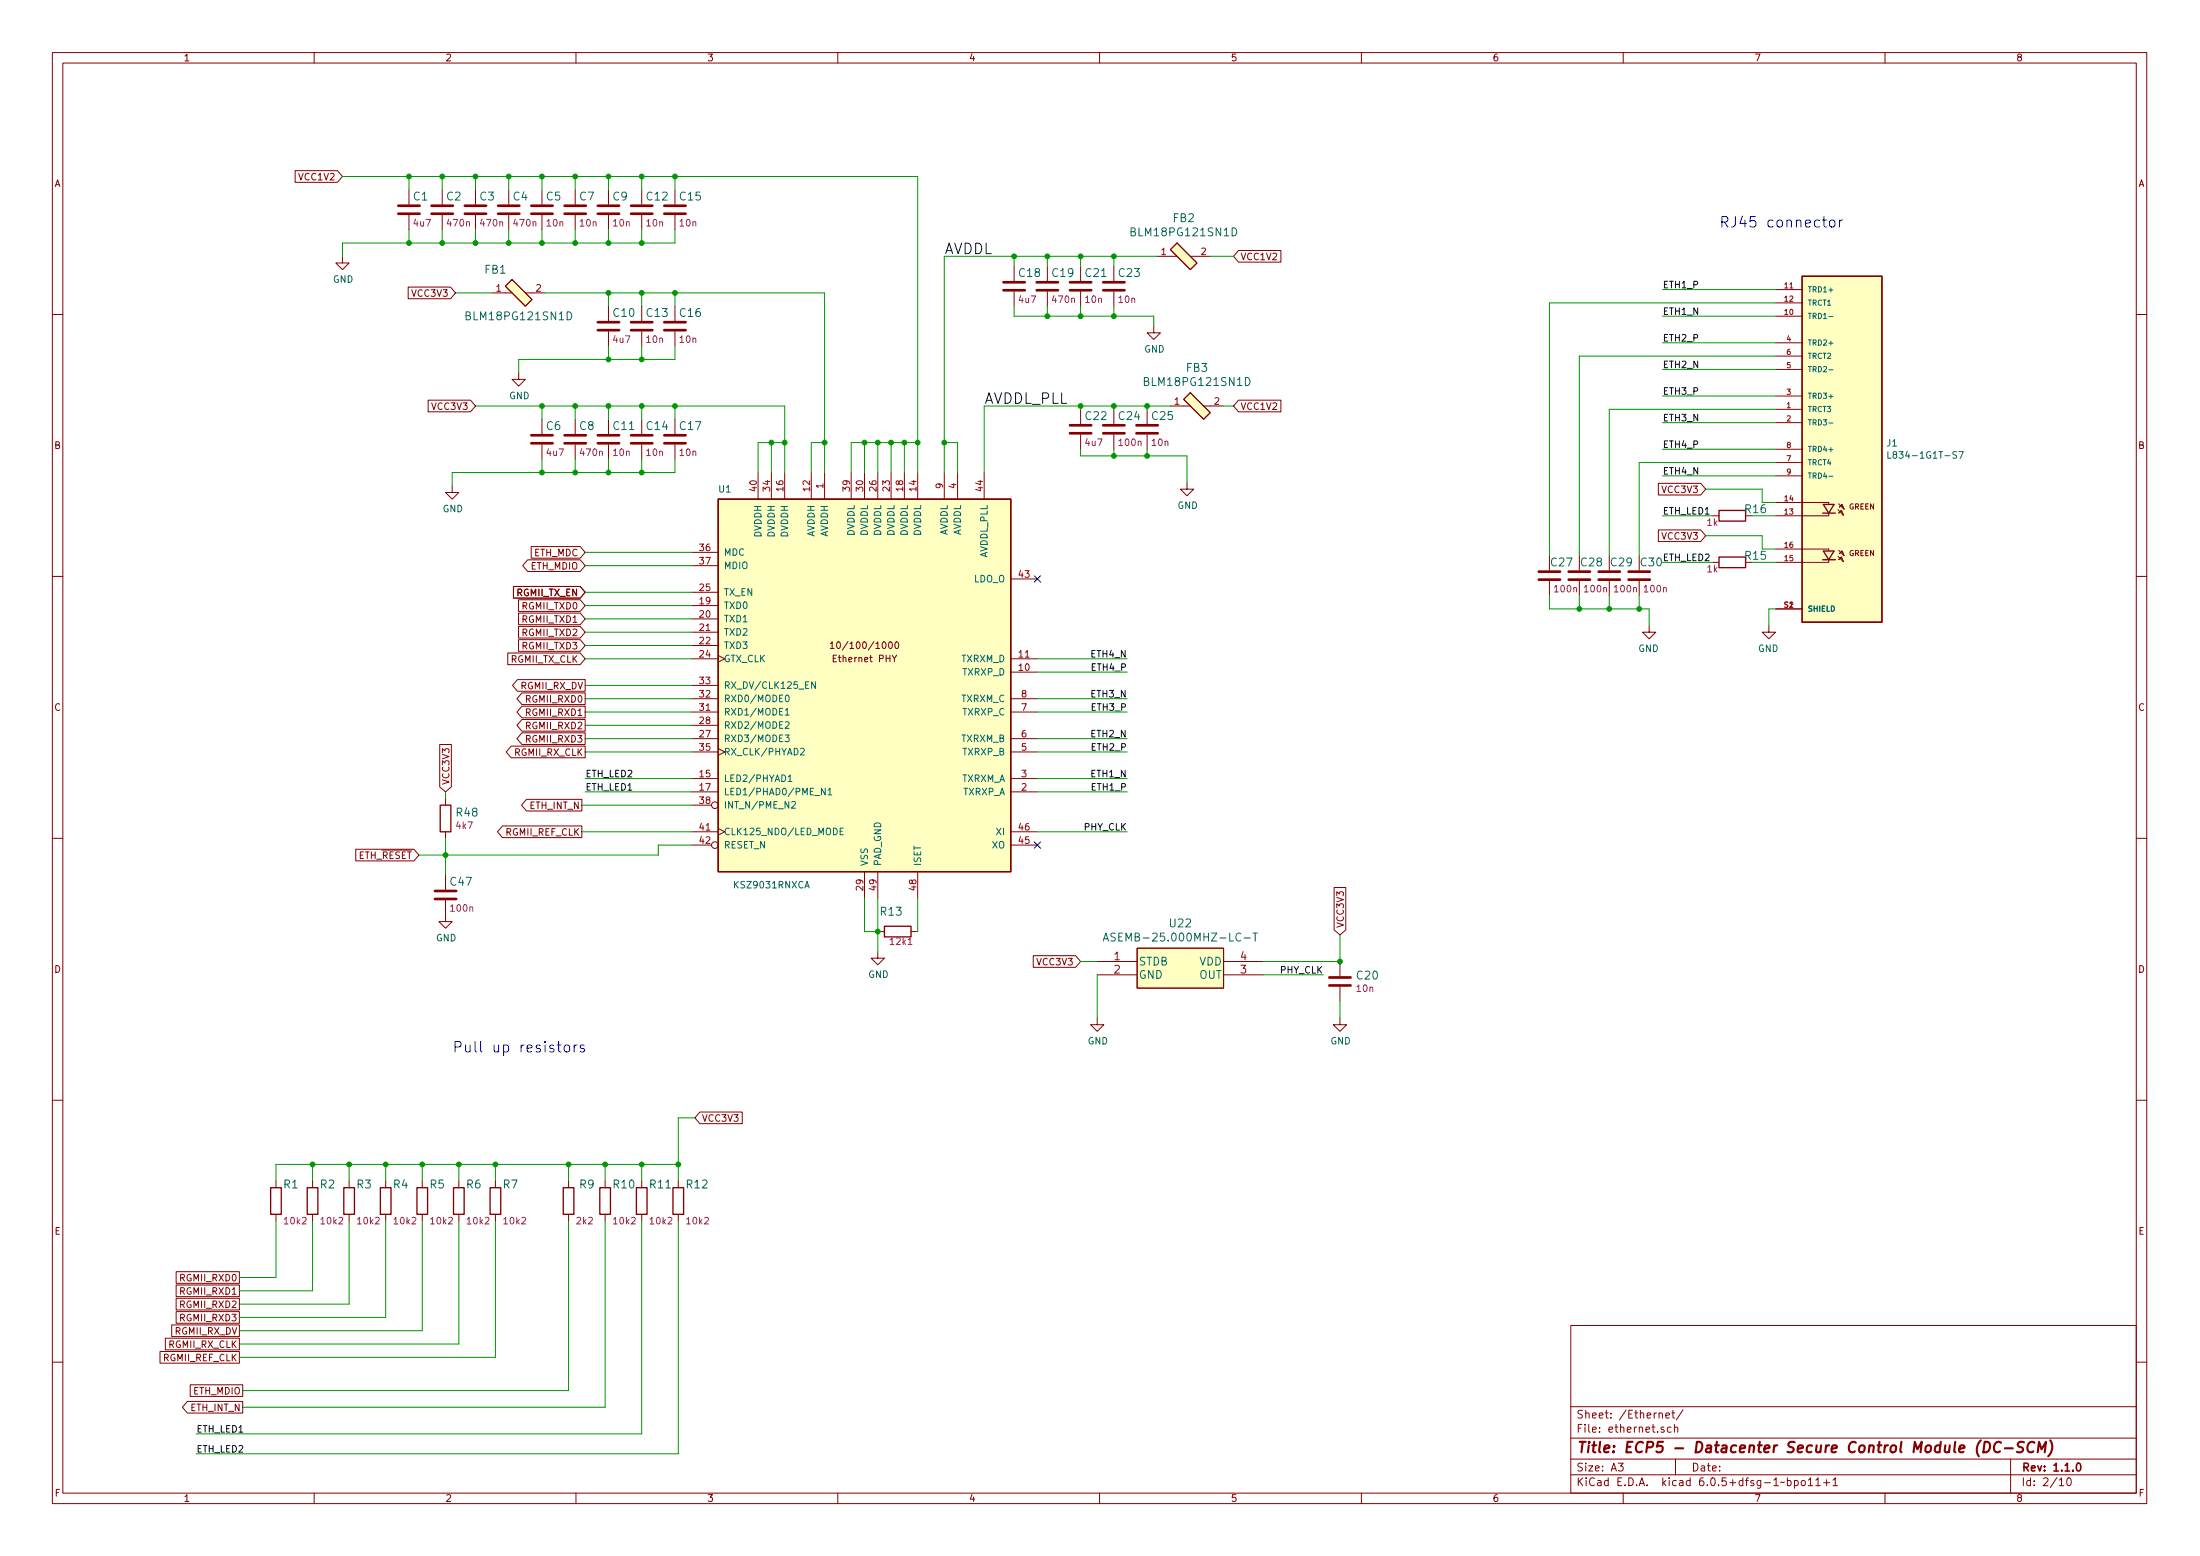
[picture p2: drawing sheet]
<svg xmlns="http://www.w3.org/2000/svg" width="420mm" height="297mm" viewBox="0 0 420 297" stroke-linecap="round" stroke-linejoin="round" font-family="sans-serif">
<g fill="none" stroke="#840000" stroke-width=".19">
<path d="M10 10h400v277h-400zM12 12h396v273h-396zM60 10v2M110 10v2M160 10v2M210 10v2M260 10v2M310 10v2M360 10v2M56.4 32.6h8.1l.9 1.1-.9 1.1h-8.1zM78.1 36.2v2.8M84.5 36.2v2.8"/>
<path d="M90.8 36.2v2.8M97.2 36.2v2.8M103.5 36.2v2.8M109.9 36.2v2.8M116.2 36.2v2.8M122.6 36.2v2.8M128.9 36.2v2.8M65.4 48.9v1.3h1.3l-1.3 1.3-1.3-1.3h1.3M78 54.8h8l1 1.1-1 1.1h-8zM78.1 41.1v2.8M84.5 41.1v2.8M90.8 41.1v2.8"/>
<path d="M94 55.9h3.8M96.5 54.6l1.3-1.2 3.8 3.8-1.3 1.3zM97.2 41.1v2.8M100.3 55.9h3.8M103.5 41.1v2.8M109.9 41.1v2.8M116.2 41.1v2.8M116.2 58.5v2.8M122.6 41.1v2.8M122.6 58.5v2.8M128.9 41.1v2.8M128.9 58.5v2.8"/>
<path d="M193.7 50.8v2.8M193.7 55.7v2.8M200 50.8v2.8M200 55.7v2.8M206.4 50.8v2.8M206.4 55.7v2.8M212.7 50.8v2.8M212.7 55.7v2.8M221 48.9h3.8M223.5 47.7l1.3-1.3 3.8 3.8-1.3 1.3zM227.3 48.9h3.8M236.5 47.8h8.1v2.2h-8.1l-.9-1.1z"/>
<path d="M339.1 55.3h5.1M339.1 57.8h5.1M10 60h2M81.8 76.4h8.1l.9 1.1-.9 1.1h-8.1zM99.1 71.2v1.2h1.2l-1.2 1.3-1.3-1.3h1.3M116.2 63.3v2.8M122.6 63.3v2.8M128.9 63.3v2.8M206.4 78.1v2.8M212.7 78.1v2.8M219.1 78.1v2.8M220.3 62.3v1.2h1.3l-1.3 1.3-1.2-1.3h1.2"/>
<path d="M223.5 77.5h3.8M226.1 76.2l1.2-1.2 3.8 3.8-1.2 1.2zM229.9 77.5h3.8M236.5 76.4h8.1v2.2h-8.1l-.9-1.1zM339.1 78.1h5.1M339.1 60.4h5.1M339.1 75.6h5.1M339.1 65.4h5.1M339.1 70.5h5.1M339.1 68h5.1M408 60h2M86.4 92.7v1.3h1.2l-1.2 1.3-1.3-1.3h1.3"/>
<path d="M103.5 80v2.8M103.5 84.9v2.8M109.9 80v2.8M109.9 84.9v2.8M116.2 80v2.8M116.2 84.9v2.8M122.6 80v2.8M122.6 84.9v2.8M128.9 80v2.8M128.9 84.9v2.8M144.8 90.2v5.1M147.3 90.2v5.1"/>
<path d="M149.9 90.2v5.1M154.9 90.2v5.1M157.5 90.2v5.1M162.6 90.2v5.1M165.1 90.2v5.1M167.6 90.2v5.1M170.2 90.2v5.1M172.7 90.2v5.1M175.3 90.2v5.1M180.3 90.2v5.1M182.9 90.2v5.1M188 90.2v5.1"/>
<path d="M206.4 83v2.8M212.7 83v2.8M219.1 83v2.8M226.7 92.1v1.3h1.3l-1.3 1.3-1.3-1.3h1.3M316.7 92.3h8.1l1 1.1-1 1.1h-8.1zM327 98.5h1.3M339.1 95.9h10.1v.3M339.1 80.7h5.1M339.1 88.3h5.1M339.1 85.8h5.1M339.1 90.8h5.1M349.2 98.1v.4h-10.1"/>
<path d="M351 97.3l1 1-.3-.9-.5 .6M351.2 96.2l1 1-.4-.9-.5 .5M10 110h2M98.1 112h12.7l1 1.1-1 1.1h-12.7zM99 119.6h11.8l1 1.1-1 1.1h-11.8zM99 114.5h11.8l1 1.1-1 1.1h-11.8zM99 117h11.8l1 1.1-1 1.2h-11.8zM100.8 106.9h10l1 1.1-1 1.1h-10l-1-1.1zM101.4 104.3h9.4l1 1.1-1 1.2h-9.4zM132.1 115.6h5.1M132.1 118.1h5.1M132.1 113.1h5.1"/>
<path d="M132.1 105.4h5.1M132.1 108h5.1M193 110.5h5.1M295.9 110.9v2.8M301.6 110.9v2.8M307.3 110.9v2.8M313.1 110.9v2.8M315 119.4v1.3h-1.3l1.3 1.3 1.2-1.3h-1.2M316.7 101.2h8.1l1 1.1-1 1.1h-8.1zM327 107.4h1.3M337.8 119.4v1.3h-1.3l1.3 1.3 1.3-1.3h-1.3M339.1 104.8h10.1v.3"/>
<path d="M339.1 116.2h5.1M349.2 107v.4h-10.1M351 106.2l1 1-.3-.9-.5 .5M351.2 105.1l1 1-.4-.9-.5 .5M408 110h2M97 124.7h13.8l1 1.1-1 1.1h-13.8zM98.8 129.7h13v2.3h-13l-.9-1.2zM99 122.1h11.8l1 1.1-1 1.1h-11.8zM99.7 137.4h12.1v2.2h-12.1l-1-1.1zM99.7 132.3h12.1v2.2h-12.1l-1-1.1zM99.7 134.8h12.1v2.2h-12.1l-1-1.1zM99.7 139.9h12.1v2.2h-12.1l-1-1.1z"/>
<path d="M132.1 125.8h5.1M132.1 120.7h5.1M132.1 123.2h5.1M132.1 138.5h5.1M132.1 135.9h5.1M132.1 133.4h5.1M132.1 130.8h5.1M137.2 125.1l1.2 .7-1.2 .6M158.6 122.9l.3-.4v1.3M158.6 123.8h.7M170.4 125.1l.4 .6 .4-.6M171 122.7l.2-.2a.68 .68 0 0 1 .4 .7 .68 .68 0 0 1-.4 .6l-.3-.5z"/>
<path d="M193 128.3h5.1M193 125.8h5.1M193 135.9h5.1M193 133.4h5.1M84 142.1h2.2v8.1l-1.1 1-1.1-1zM85.1 152.4v1.3M85.1 158.8v1.3M96 157.7h15.1v2.2h-15.1l-1-1.1zM97.6 142.4h14.2v2.3h-14.2l-.9-1.2zM100.6 152.6h10.5v2.2h-10.5l-1-1.1zM132.1 148.6h5.1M132.1 151.2h5.1"/>
<path d="M132.1 141h5.1M132.1 143.5h5.1M132.1 153.7h3.8M132.1 158.8h5.1M137.2 142.9l1.2 .6-1.2 .7M137.2 158.2l1.2 .6-1.2 .6M193 148.6h5.1M193 151.2h5.1M193 141h5.1M193 143.5h5.1M193 158.8h5.1M10 160h2"/>
<path d="M67.9 162.1h11.2l.9 1.1-.9 1.1h-11.2zM85.1 171.9v4h1.3l-1.3 1.3-1.3-1.3h1.3M85.1 167v2.8M132.1 161.3h3.8M165.1 166.4v5.1M167.6 166.4v5.1M167.6 177.8h1.3M174 177.8h1.3M175.3 166.4v5.1M193 161.3h5.1M254.8 169.4h2.2v8.1l-1.1 1-1.1-1zM408 160h2"/>
<path d="M167.6 181.6v1.3h1.3l-1.3 1.3-1.2-1.3h1.2M197.3 182.4h8.1l1 1.2-1 1.1h-8.1zM209.5 194.3v1.3h1.3l-1.3 1.3-1.2-1.3h1.2M209.5 183.6h7.7M209.5 186.1h7.7M217.2 181h16.5v7.6h-16.5zM233.7 183.6h7.6M233.7 186.1h7.6M255.9 194.3v1.3h1.3l-1.3 1.3-1.3-1.3h1.3M255.9 183.6v2.7M255.9 188.4v2.8M10 210h2"/>
<path d="M133.7 212.3h8.1v2.2h-8.1l-1-1.1zM408 210h2M52.7 225.5v1.2M52.7 231.8v1.3M59.7 225.5v1.2M59.7 231.8v1.3M66.7 225.5v1.2M66.7 231.8v1.3M73.7 225.5v1.2M73.7 231.8v1.3M80.6 225.5v1.2M80.6 231.8v1.3"/>
<path d="M87.6 225.5v1.2M87.6 231.8v1.3M94.6 225.5v1.2M94.6 231.8v1.3M108.6 225.5v1.2M108.6 231.8v1.3M115.6 225.5v1.2M115.6 231.8v1.3M122.6 225.5v1.2M122.6 231.8v1.3M129.5 225.5v1.2M129.5 231.8v1.3"/>
<path d="M30.6 258h15.1v2.2h-15.1zM31.6 255.5h14.1v2.2h-14.1zM32.8 252.9h12.9v2.2h-12.9zM33.6 250.4h12.1v2.2h-12.1zM33.6 247.8h12.1v2.3h-12.1zM33.6 242.8h12.1v2.2h-12.1zM33.6 245.3h12.1v2.2h-12.1zM300 253h108v32h-108zM10 260h2M35.8 267.5h10.6v2.3h-10.6l-1-1.2zM36.3 264.4h10.1v2.2h-10.1zM300 278.5h108"/>
<path d="M300 274.5h108M300 268.5h108M309.1 279.3h.9l-.5 .6 .4 .1v.7l-.2 .1-.6-.1M316.8 269.9l.3-.2 .3 .1 .1 .9M317.8 272.5l-.4-.1-.2 .2 .1 .2 .5 .2v.3h-.6M318.1 270.2l.8-.1-.1-.3-.4-.1-.3 .2 .1 .7h.6M319.1 272.5l-.4-.1-.3 .3 .2 .6h.5M319.3 269.7h.6M319.5 269.2v1.3l.4 .2M319.8 272.6l.2-.2 .3 .1 .1 .9M319.8 271.9v1.5M320 278.5v3"/>
<path d="M321.4 269.1l-1.3 2M384 278.5v6.5M408 260h2M60 285v2M110 285v2M160 285v2M210 285v2M260 285v2M300 281.5h108M310 285v2M341.4 282.7l.4-.1 .3 .3-.2 .6h-.5M341.4 282.1v1.5"/>
<path d="M342.7 282.7l.4-.1 .3 .3-.1 .6h-.6M342.7 282.6v1.5M344.1 282.7l.4-.1 .3 .3v.4l-.3 .3-.4-.1-.1-.2zM345.4 282.5l.4-.4v1.5M345.4 283.6h.8M346.8 282.5l.4-.4v1.5M346.8 283.6h.8M348.3 283h1.1M348.9 282.5v1.1M350.1 282.5l.4-.4v1.5M350.1 283.6h.8M360 285v2"/>
<path d="M393.3 282.5l.4-.4v1.5M393.3 283.6h.8M394.9 282.2l.2-.1a.8 .8 0 0 1 .5 .8 .8 .8 0 0 1-.5 .7 1 1 0 0 1-.2-1.4z"/>
<circle cx="136.5" cy="153.7" r=".63"/>
<circle cx="136.5" cy="161.3" r=".63"/>
</g>
<path d="M396.8 279.4l.1-.1a.8 .8 0 0 1 .5 .8 .8 .8 0 0 1-.5 .7 1 1 0 0 1-.1-1.4z" fill="none" stroke="#840000" stroke-width=".3"/>
<path d="M379 275.2a.96 .96 0 0 1 1.1 .6 .96 .96 0 0 1-.3 1.2l-.5 .2h-.5zM382.2 275.4a.88 .88 0 0 0-1.1 0 .88 .88 0 0 0-.3 1 .69 .69 0 0 0 .3 .8 .69 .69 0 0 0 .9-.1M382.9 276.5h1.5M386.5 275.3a.84 .84 0 0 0-1 .1 .44 .44 0 0 0 .2 .8l.5 .2a.51 .51 0 0 1 .1 .5 .51 .51 0 0 1-.4 .3l-.7-.1M388.5 275.4a.88 .88 0 0 0-1 0 .88 .88 0 0 0-.3 1 .69 .69 0 0 0 .3 .8 .69 .69 0 0 0 .8-.1M389.2 277.2l.2-2 .5 1.5 .8-1.5-.2 2M391.5 275a2.31 2.31 0 0 1-.3 3" fill="none" stroke="#840000" stroke-width=".4"/>
<g fill="none" stroke="#840000" stroke-width=".51">
<path d="M76.1 39.3h4M82.4 39.3h4.1M88.8 39.3h4M95.1 39.3h4.1M101.5 39.3h4M107.8 39.3h4.1M114.2 39.3h4M120.5 39.3h4.1M126.9 39.3h4M76.1 40.8h4M82.4 40.8h4.1M88.8 40.8h4"/>
<path d="M95.1 40.8h4.1M101.5 40.8h4M107.8 40.8h4.1M114.2 40.8h4M120.5 40.8h4.1M126.9 40.8h4M191.6 55.4h4.1M191.6 53.9h4.1M198 55.4h4.1M198 53.9h4.1M204.3 55.4h4.1M204.3 53.9h4.1"/>
<path d="M210.7 55.4h4.1M210.7 53.9h4.1M114.2 63h4M114.2 61.5h4M120.5 63h4.1M120.5 61.5h4.1M126.9 63h4M126.9 61.5h4M101.5 84.6h4M101.5 83.1h4M107.8 84.6h4.1M107.8 83.1h4.1"/>
<path d="M114.2 84.6h4M114.2 83.1h4M120.5 84.6h4.1M120.5 83.1h4.1M126.9 84.6h4M126.9 83.1h4M204.3 82.7h4.1M204.3 81.2h4.1M210.7 82.7h4.1M210.7 81.2h4.1M217 82.7h4.1M217 81.2h4.1"/>
<path d="M293.9 110.7h4M293.9 109.1h4M299.6 110.7h4.1M299.6 109.1h4.1M305.3 110.7h4.1M305.3 109.1h4.1M311 110.7h4.1M311 109.1h4.1M83.1 171.6h4M83.1 170.1h4M253.9 188.1h4M253.9 186.6h4"/>
</g>
<g fill="#ffffc2" stroke="#ffffc2" stroke-width=".19">
<path d="M96.5 54.6l1.3-1.2 3.8 3.8-1.3 1.3z"/>
<path d="M226.1 76.2l1.2-1.2 3.8 3.8-1.2 1.2z"/>
<path d="M223.5 47.7l1.3-1.3 3.8 3.8-1.3 1.3z"/>
<path d="M137.2 95.3h55.8v71.1h-55.8z"/>
<path d="M217.2 181h16.5v7.6h-16.5z"/>
<path d="M344.2 52.7h15.2v66.1h-15.2z"/>
<path d="M351.7 97.4l.3 .9-.8-.3z"/>
<path d="M351.3 96.8l.5-.5 .4 .9z"/>
<path d="M351.7 106.3l.3 .9-.8-.4z"/>
<path d="M351.3 105.7l.5-.5 .4 .9z"/>
</g>
<g fill="none" stroke="#006464" stroke-width=".19">
<path d="M108.3 59.5a.77 .77 0 0 1 .9 .8 .77 .77 0 0 1-.9 .8zM235.3 43.5a.77 .77 0 0 1 .9 .8 .77 .77 0 0 1-.9 .7zM237.9 72.1a.77 .77 0 0 1 .8 .7 .77 .77 0 0 1-.8 .8zM349.3 60.4h.8M349.3 70.6h.8M349.3 80.8h.8M349.3 90.9h.8M360.6 86.2v1.3h.6M374.1 86.2h.8l-.5 1.3M150 137.9l.5-.1 .2 .3-.8 .9h.8M150 135.6l.3-.4v1.3M150 136.5h.7"/>
<path d="M150.1 132.8l.2-.1a.68 .68 0 0 1 .4 .6 .68 .68 0 0 1-.4 .7l-.3-.5zM155.7 130.2v1.2l-.7-1.2v1.2M149.9 140.3h.8l-.4 .5 .3 .1v.6l-.1 .1-.6-.1M150.5 148.3l.4-.4v1.3M150.5 149.2h.8M151.2 153.1l.5-.1 .2 .4-.8 .9h.8M152.9 143l.5-.1 .2 .3-.8 .9h.8M157.6 150.5v1.2l-.7-1.2v1.2M158.1 150.8l.4-.3v1.2M158.1 151.7h.8M160.4 158.7h.5M161.1 158.1h-.7v1.3h.7"/>
<path d="M210.7 179.6l.5-1.5 .5 1.5M210.8 179.2h.8M213 178.2l-.6-.1-.3 .3 .2 .4 .6 .3v.4l-.2 .1h-.6M237.6 179.1h1.2M239.3 178.1h.9M239.7 178.1v1.5"/>
</g>
<g fill="none" stroke="#840000" stroke-width=".25">
<path d="M344.2 52.7h15.2v66.1h-15.2zM137.2 95.3h55.8v71.1h-55.8zM328.3 97.4h5.1v2.1h-5.1zM348.1 98h2.4M348.2 96.3h2.1l-1.1 1.7zM328.3 106.3h5.1v2.1h-5.1zM348.1 106.8h2.4M348.2 105.2h2.1l-1.1 1.6zM84.1 153.7h2v5.1h-2zM168.9 176.8h5.1v2.1h-5.1zM51.7 226.7h2v5.1h-2zM58.7 226.7h2v5.1h-2z"/>
<path d="M65.7 226.7h2v5.1h-2zM72.6 226.7h2.1v5.1h-2.1zM79.6 226.7h2.1v5.1h-2.1zM86.6 226.7h2v5.1h-2zM93.6 226.7h2v5.1h-2zM107.6 226.7h2v5.1h-2zM114.6 226.7h2v5.1h-2zM121.5 226.7h2.1v5.1h-2.1zM128.5 226.7h2.1v5.1h-2.1z"/>
</g>
<path d="M349.6 42.1a.55 .55 0 0 1 .8 .3v.6a.55 .55 0 0 1-.5 .4 .55 .55 0 0 1-.5-.4v-.6zM351.3 42v1.3M351.9 42l-.4 .1-.2 .3M106.4 199.5h.8M106.7 198.8v1.7l.1 .2 .4 .1M107.8 199.7a.54 .54 0 0 1 .6-.2 .54 .54 0 0 1 .4 .4v.5a.54 .54 0 0 1-.5 .4 .54 .54 0 0 1-.6-.4zM109.7 199.5v1.3M110.2 199.5l-.4 .1-.1 .3M111.6 199.6l-.5-.1-.3 .3 .1 .3 .7 .2 .1 .1-.1 .3-.2 .1-.6-.1" fill="none" stroke="#0000c2" stroke-width=".19"/>
<g fill="none" stroke="#009600" stroke-width=".19">
<path d="M65.4 33.7h109.9v56.5M78.1 33.7v2.5M84.5 33.7v2.5M90.8 33.7v2.5M97.2 33.7v2.5M103.5 33.7v2.5M109.9 33.7v2.5M116.2 33.7v2.5M122.6 33.7v2.5M128.9 33.7v2.5M78.1 43.9v2.5M84.5 43.9v2.5"/>
<path d="M87 55.9h7M90.8 43.9v2.5M97.2 43.9v2.5M103.5 43.9v2.5M104.1 55.9h53.4v34.3M109.9 43.9v2.5M116.2 43.9v2.5M116.2 55.9v2.6M122.6 43.9v2.5M122.6 55.9v2.6M128.9 43.9v2.5h-63.5v2.5M128.9 55.9v2.6"/>
<path d="M193.7 58.5v1.9h26.6v1.9M193.7 48.9v1.9M200 48.9v1.9M200 58.5v1.9M206.4 48.9v1.9M206.4 58.5v1.9M212.7 48.9v1.9M212.7 58.5v1.9M221 48.9h-40.7v41.3M231.1 48.9h4.5M317.5 55.3h21.6M339.1 57.8h-43.2v48.3"/>
<path d="M90.8 77.5h59.1v12.7M103.5 77.5v2.5M109.9 77.5v2.5M116.2 66.1v2.5M116.2 77.5v2.5M122.6 66.1v2.5M122.6 77.5v2.5M128.9 66.1v2.5h-29.8v2.6M128.9 77.5v2.5M206.4 77.5v.6M212.7 77.5v.6M219.1 77.5v.6"/>
<path d="M223.5 77.5h-35.5v12.7M233.7 77.5h1.9M317.5 60.4h21.6M317.5 75.6h21.6M317.5 70.5h21.6M317.5 65.4h21.6M339.1 68h-37.5v38.1M339.1 78.1h-31.8v28M103.5 87.7v2.5M109.9 87.7v2.5M116.2 87.7v2.5M122.6 87.7v2.5"/>
<path d="M128.9 87.7v2.5h-42.5v2.5M147.3 84.5v5.7M149.9 84.5h-5.1v5.7M157.5 84.5h-2.6v5.7M165.1 84.5v5.7M167.6 84.5v5.7M170.2 84.5v5.7M172.7 84.5v5.7M175.3 84.5h-12.7v5.7M180.3 84.5h2.6v5.7M206.4 85.8v1.2h20.3v5.1M212.7 85.8v1.2"/>
<path d="M219.1 85.8v1.2M317.5 98.5h9.5M317.5 85.8h21.6M317.5 80.7h21.6M317.5 90.8h21.6M325.8 93.4h10.7v2.5h2.6M334.6 98.5h4.5M339.1 88.3h-26v17.8M111.8 108h20.3M111.8 105.4h20.3M111.8 115.6h20.3M111.8 113.1h20.3"/>
<path d="M111.8 118.1h20.3M295.9 113.7v2.5h19.1v3.2M301.6 113.7v2.5M307.3 113.7v2.5M313.1 113.7v2.5M317.5 107.4h9.5M325.8 102.3h10.7v2.5h2.6M334.6 107.4h4.5M339.1 116.2h-1.3v3.2M111.8 133.4h20.3M111.8 135.9h20.3M111.8 125.8h20.3"/>
<path d="M111.8 138.5h20.3M111.8 120.7h20.3M111.8 123.2h20.3M111.8 130.8h20.3M198.1 128.3h17.2M198.1 133.4h17.2M198.1 135.9h17.2M198.1 125.8h17.2M85.1 151.2v1.2M111.1 158.8h21M111.1 153.7h21M111.8 143.5h20.3"/>
<path d="M111.8 141h20.3M111.8 148.6h20.3M111.8 151.2h20.3M198.1 158.8h17.2M198.1 143.5h17.2M198.1 141h17.2M198.1 148.6h17.2M198.1 151.2h17.2M85.1 160.1v6.9M132.1 161.3h-6.4v1.9h-45.7M165.1 171.5v6.3h2.5M167.6 171.5v10.1"/>
<path d="M175.3 171.5v6.3M255.9 178.5v5.1h-14.6M206.4 183.6h3.1M209.5 186.1v8.2M241.3 186.1h11.4M255.9 191.2v3.1M132.7 213.4h-3.2v12.1M52.7 233.1v10.8h-7M59.7 222.3v3.2M59.7 233.1v13.3h-14M66.7 222.3v3.2M66.7 233.1v15.9h-21"/>
<path d="M73.7 222.3v3.2M73.7 233.1v18.4h-28M80.6 222.3v3.2M80.6 233.1v20.9h-34.9M87.6 222.3v3.2M87.6 233.1v23.5h-41.9M94.6 222.3v3.2M94.6 233.1v26h-48.9M108.6 222.3v3.2M108.6 233.1v32.4h-62.2M115.6 222.3v3.2M115.6 233.1v35.5h-69.2"/>
<path d="M122.6 222.3v3.2M122.6 233.1v40.6h-85.1M129.5 222.3h-76.8v3.2M129.5 233.1v44.4h-92"/>
</g>
<path d="M197.5 109.9l1.2 1.2M198.7 109.9l-1.2 1.2M197.5 160.7l1.2 1.2M198.7 160.7l-1.2 1.2" fill="none" stroke="#000084" stroke-width=".19"/>
<g fill="#009600" stroke="#009600" stroke-width=".19">
<circle cx="307.3" cy="116.2" r=".46"/>
<circle cx="301.6" cy="116.2" r=".46"/>
<circle cx="313.1" cy="116.2" r=".46"/>
<circle cx="193.7" cy="48.9" r=".46"/>
<circle cx="200" cy="48.9" r=".46"/>
<circle cx="200" cy="60.4" r=".46"/>
<circle cx="180.3" cy="84.5" r=".46"/>
<circle cx="206.4" cy="77.5" r=".46"/>
<circle cx="219.1" cy="77.5" r=".46"/>
<circle cx="212.7" cy="87" r=".46"/>
<circle cx="212.7" cy="77.5" r=".46"/>
<circle cx="219.1" cy="87" r=".46"/>
<circle cx="206.4" cy="48.9" r=".46"/>
<circle cx="212.7" cy="48.9" r=".46"/>
<circle cx="206.4" cy="60.4" r=".46"/>
<circle cx="212.7" cy="60.4" r=".46"/>
<circle cx="167.6" cy="177.8" r=".46"/>
<circle cx="255.9" cy="183.6" r=".46"/>
<circle cx="85.1" cy="163.2" r=".46"/>
<circle cx="73.7" cy="222.3" r=".46"/>
<circle cx="80.6" cy="222.3" r=".46"/>
<circle cx="94.6" cy="222.3" r=".46"/>
<circle cx="87.6" cy="222.3" r=".46"/>
<circle cx="115.6" cy="222.3" r=".46"/>
<circle cx="108.6" cy="222.3" r=".46"/>
<circle cx="122.6" cy="222.3" r=".46"/>
<circle cx="129.5" cy="222.3" r=".46"/>
<circle cx="59.7" cy="222.3" r=".46"/>
<circle cx="66.7" cy="222.3" r=".46"/>
<circle cx="172.7" cy="84.5" r=".46"/>
<circle cx="175.3" cy="84.5" r=".46"/>
<circle cx="165.1" cy="84.5" r=".46"/>
<circle cx="167.6" cy="84.5" r=".46"/>
<circle cx="170.2" cy="84.5" r=".46"/>
<circle cx="128.9" cy="33.7" r=".46"/>
<circle cx="157.5" cy="84.5" r=".46"/>
<circle cx="147.3" cy="84.5" r=".46"/>
<circle cx="149.9" cy="84.5" r=".46"/>
<circle cx="116.2" cy="33.7" r=".46"/>
<circle cx="122.6" cy="33.7" r=".46"/>
<circle cx="103.5" cy="33.7" r=".46"/>
<circle cx="109.9" cy="33.7" r=".46"/>
<circle cx="103.5" cy="46.4" r=".46"/>
<circle cx="109.9" cy="46.4" r=".46"/>
<circle cx="116.2" cy="46.4" r=".46"/>
<circle cx="122.6" cy="46.4" r=".46"/>
<circle cx="122.6" cy="55.9" r=".46"/>
<circle cx="128.9" cy="55.9" r=".46"/>
<circle cx="122.6" cy="90.2" r=".46"/>
<circle cx="122.6" cy="68.6" r=".46"/>
<circle cx="116.2" cy="68.6" r=".46"/>
<circle cx="116.2" cy="55.9" r=".46"/>
<circle cx="122.6" cy="77.5" r=".46"/>
<circle cx="128.9" cy="77.5" r=".46"/>
<circle cx="116.2" cy="77.5" r=".46"/>
<circle cx="84.5" cy="33.7" r=".46"/>
<circle cx="78.1" cy="33.7" r=".46"/>
<circle cx="90.8" cy="33.7" r=".46"/>
<circle cx="97.2" cy="33.7" r=".46"/>
<circle cx="78.1" cy="46.4" r=".46"/>
<circle cx="84.5" cy="46.4" r=".46"/>
<circle cx="90.8" cy="46.4" r=".46"/>
<circle cx="97.2" cy="46.4" r=".46"/>
<circle cx="103.5" cy="77.5" r=".46"/>
<circle cx="109.9" cy="90.2" r=".46"/>
<circle cx="109.9" cy="77.5" r=".46"/>
<circle cx="103.5" cy="90.2" r=".46"/>
<circle cx="116.2" cy="90.2" r=".46"/>
</g>
<g font-size="2.8" fill="#0000c2">
<text x="328.3" y="43.4">RJ45 connector</text>
<text x="86.4" y="200.9">Pull up resistors</text>
</g>
<g font-size="2.8" fill="#0f0f0f">
<text x="180.3" y="48.5">AVDDL</text>
<text x="188" y="77.1">AVDDL_PLL</text>
</g>
<text font-size="2.8" fill="#840000" x="301" y="277.3">Title: ECP5 - Datacenter Secure Control Module (DC-SCM)</text>
<g font-size="2.1" fill="#006464">
<text x="79" y="38.3">C1</text>
<text x="85.3" y="38.3">C2</text>
<text x="91.7" y="38.3">C3</text>
<text x="98" y="38.3">C4</text>
<text x="104.4" y="38.3">C5</text>
<text x="110.7" y="38.3">C7</text>
<text x="117.1" y="38.3">C9</text>
<text x="123.6" y="38.3">C12</text>
<text x="129.9" y="38.3">C15</text>
<text x="216.4" y="45.1">BLM18PG121SN1D</text>
<text x="224.1" y="42.4">FB2</text>
<text x="92.6" y="52.2">FB1</text>
<text x="194.7" y="52.9">C18</text>
<text x="201" y="52.9">C19</text>
<text x="207.4" y="52.9">C21</text>
<text x="213.7" y="52.9">C23</text>
<text x="89.4" y="61.1">BLM18PG121SN1D</text>
<text x="117.2" y="60.5">C10</text>
<text x="123.6" y="60.5">C13</text>
<text x="129.9" y="60.5">C16</text>
<text x="226.6" y="71">FB3</text>
<text x="219" y="73.7">BLM18PG121SN1D</text>
<text x="104.4" y="82.1">C6</text>
<text x="110.7" y="82.1">C8</text>
<text x="117.2" y="82.1">C11</text>
<text x="123.6" y="82.1">C14</text>
<text x="129.9" y="82.1">C17</text>
<text x="207.4" y="80.2">C22</text>
<text x="213.7" y="80.2">C24</text>
<text x="220.1" y="80.2">C25</text>
<text x="333.3" y="98">R16</text>
<text x="333.3" y="106.8">R15</text>
<text x="296.3" y="108.1">C27</text>
<text x="302" y="108.1">C28</text>
<text x="307.7" y="108.1">C29</text>
<text x="313.4" y="108.1">C30</text>
<text x="87.2" y="155.9">R48</text>
<text x="86.1" y="169.1">C47</text>
<text x="168.2" y="174.8">R13</text>
<text x="212.9" y="179.7">ASEMB-25.000MHZ-LC-T</text>
<text x="223.5" y="177">U22</text>
<text x="217.4" y="184.3">STDB</text>
<text x="229" y="184.3">VDD</text>
<text x="217.4" y="186.8">GND</text>
<text x="229" y="186.8">OUT</text>
<text x="259.2" y="187">C20</text>
<text x="54.2" y="226.9">R1</text>
<text x="61.2" y="226.9">R2</text>
<text x="68.2" y="226.9">R3</text>
<text x="75.2" y="226.9">R4</text>
<text x="82.1" y="226.9">R5</text>
<text x="89.1" y="226.9">R6</text>
<text x="96.1" y="226.9">R7</text>
<text x="110.7" y="226.9">R9</text>
<text x="117.2" y="226.9">R10</text>
<text x="124.2" y="226.9">R11</text>
<text x="131.2" y="226.9">R12</text>
</g>
<g font-size="2.1" fill="#a90000">
<text x="212.8" y="183.3">1</text>
<text x="212.8" y="185.8">2</text>
<text x="236.9" y="185.8">3</text>
<text x="236.9" y="183.3">4</text>
</g>
<g font-size="2.1" fill="#840000">
<text x="301" y="273.5">File: ethernet.sch</text>
<text x="301" y="270.8">Sheet: /Ethernet/</text>
<text x="301" y="280.9">Size: A3</text>
<text x="323" y="280.9">Date:</text>
<text x="386" y="280.9">Rev: 1.1.0</text>
<text x="301" y="283.7">KiCad E.D.A. kicad 6.0.5+dfsg-1~bpo11+1</text>
<text x="386" y="283.7">Id: 2/10</text>
</g>
<g font-size="1.8" fill="#840000">
<text x="35" y="11.7">1</text>
<text x="85" y="11.7">2</text>
<text x="135" y="11.7">3</text>
<text x="185" y="11.7">4</text>
<text x="235" y="11.7">5</text>
<text x="285" y="11.7">6</text>
<text x="335" y="11.7">7</text>
<text x="385" y="11.7">8</text>
<text x="10.3" y="35.7">A</text>
<text x="57.3" y="34.4">VCC1V2</text>
<text x="408.3" y="35.7">A</text>
<text x="236.9" y="49.7">VCC1V2</text>
<text x="78.8" y="56.6">VCC3V3</text>
<text x="82.7" y="78.2">VCC3V3</text>
<text x="236.9" y="78.2">VCC1V2</text>
<text x="10.3" y="85.7">B</text>
<text x="408.3" y="85.7">B</text>
<text x="317.6" y="94.1">VCC3V3</text>
<text x="101.9" y="106.2">ETH_MDC</text>
<text x="317.6" y="103">VCC3V3</text>
<text x="98.7" y="113.8">RGMII_TX_EN</text>
<text x="101.4" y="108.7">ETH_MDIO</text>
<text x="99.9" y="116.3">RGMII_TXD0</text>
<text x="99.9" y="118.9">RGMII_TXD1</text>
<text x="99.9" y="121.4">RGMII_TXD2</text>
<text x="99.9" y="124">RGMII_TXD3</text>
<text x="160.2" y="123.9">10/100/1000</text>
<text x="97.5" y="126.5">RGMII_TX_CLK</text>
<text x="99.5" y="131.6">RGMII_RX_DV</text>
<text x="159.4" y="126.4">Ethernet PHY</text>
<text x="10.3" y="135.7">C</text>
<text x="100.6" y="134.1">RGMII_RXD0</text>
<text x="100.6" y="136.7">RGMII_RXD1</text>
<text x="408.3" y="135.7">C</text>
<text x="100.6" y="139.2">RGMII_RXD2</text>
<text x="100.6" y="141.7">RGMII_RXD3</text>
<text x="85.8" y="149.9" transform="rotate(-90 85.8 149.9)">VCC3V3</text>
<text x="98.3" y="144.3">RGMII_RX_CLK</text>
<text x="101.2" y="154.4">ETH_INT_N</text>
<text x="96.6" y="159.5">RGMII_REF_CLK</text>
<text x="66.9" y="164">ETH_~{RESET}</text>
<text x="256.6" y="177.2" transform="rotate(-90 256.6 177.2)">VCC3V3</text>
<text x="10.3" y="185.7">D</text>
<text x="198.2" y="184.3">VCC3V3</text>
<text x="408.3" y="185.7">D</text>
<text x="134" y="214.1">VCC3V3</text>
<text x="10.4" y="235.7">E</text>
<text x="408.4" y="235.7">E</text>
<text x="34.6" y="244.6">RGMII_RXD0</text>
<text x="34.6" y="249.7">RGMII_RXD2</text>
<text x="34.6" y="247.1">RGMII_RXD1</text>
<text x="32.2" y="257.3">RGMII_RX_CLK</text>
<text x="33.4" y="254.8">RGMII_RX_DV</text>
<text x="34.6" y="252.2">RGMII_RXD3</text>
<text x="31.2" y="259.8">RGMII_REF_CLK</text>
<text x="36.4" y="269.4">ETH_INT_N</text>
<text x="36.9" y="266.2">ETH_MDIO</text>
<text x="10.4" y="285.7">F</text>
<text x="35" y="286.7">1</text>
<text x="85" y="286.7">2</text>
<text x="135" y="286.7">3</text>
<text x="185" y="286.7">4</text>
<text x="235" y="286.7">5</text>
<text x="285" y="286.7">6</text>
<text x="335" y="286.7">7</text>
<text x="385" y="286.7">8</text>
<text x="408.4" y="285.7">F</text>
</g>
<g font-size="1.8" fill="#840084">
<text x="79.1" y="43.2">4u7</text>
<text x="85.5" y="43.2">470n</text>
<text x="91.9" y="43.2">470n</text>
<text x="98.2" y="43.2">470n</text>
<text x="104.5" y="43.2">10n</text>
<text x="110.8" y="43.2">10n</text>
<text x="117.2" y="43.2">10n</text>
<text x="123.5" y="43.2">10n</text>
<text x="129.9" y="43.2">10n</text>
<text x="194.6" y="57.8">4u7</text>
<text x="201.1" y="57.8">470n</text>
<text x="207.3" y="57.8">10n</text>
<text x="213.7" y="57.8">10n</text>
<text x="117.2" y="65.4">4u7</text>
<text x="123.5" y="65.4">10n</text>
<text x="129.9" y="65.4">10n</text>
<text x="104.5" y="87">4u7</text>
<text x="110.9" y="87">470n</text>
<text x="117.2" y="87">10n</text>
<text x="123.5" y="87">10n</text>
<text x="129.9" y="87">10n</text>
<text x="207.3" y="85.1">4u7</text>
<text x="213.8" y="85.1">100n</text>
<text x="220" y="85.1">10n</text>
<text x="326" y="100.4">1k</text>
<text x="297" y="113.1">100n</text>
<text x="302.7" y="113.1">100n</text>
<text x="308.4" y="113.1">100n</text>
<text x="314.1" y="113.1">100n</text>
<text x="326" y="109.3">1k</text>
<text x="87.2" y="158.2">4k7</text>
<text x="86.2" y="174">100n</text>
<text x="170.1" y="180.4">12k1</text>
<text x="259.2" y="189.3">10n</text>
<text x="54.4" y="233.7">10k2</text>
<text x="61.4" y="233.7">10k2</text>
<text x="68.4" y="233.7">10k2</text>
<text x="75.4" y="233.7">10k2</text>
<text x="82.4" y="233.7">10k2</text>
<text x="89.3" y="233.7">10k2</text>
<text x="96.3" y="233.7">10k2</text>
<text x="110.2" y="233.7">2k2</text>
<text x="117.3" y="233.7">10k2</text>
<text x="124.3" y="233.7">10k2</text>
<text x="131.3" y="233.7">10k2</text>
</g>
<g font-size="1.8" fill="#006464">
<text x="63.6" y="54">GND</text>
<text x="218.5" y="67.3">GND</text>
<text x="97.2" y="76.2">GND</text>
<text x="360.4" y="85.2">J1</text>
<text x="361.8" y="87.5">L834-1G1T-S7</text>
<text x="137.3" y="94">U1</text>
<text x="84.5" y="97.8">GND</text>
<text x="224.9" y="97.1">GND</text>
<text x="138.2" y="106.1">MDC</text>
<text x="145.4" y="102.6" transform="rotate(-90 145.4 102.6)">DVDDH</text>
<text x="148" y="102.6" transform="rotate(-90 148 102.6)">DVDDH</text>
<text x="150.5" y="102.6" transform="rotate(-90 150.5 102.6)">DVDDH</text>
<text x="155.6" y="102.6" transform="rotate(-90 155.6 102.6)">AVDDH</text>
<text x="158.1" y="102.6" transform="rotate(-90 158.1 102.6)">AVDDH</text>
<text x="163.2" y="102.4" transform="rotate(-90 163.2 102.4)">DVDDL</text>
<text x="165.7" y="102.4" transform="rotate(-90 165.7 102.4)">DVDDL</text>
<text x="168.3" y="102.4" transform="rotate(-90 168.3 102.4)">DVDDL</text>
<text x="170.8" y="102.4" transform="rotate(-90 170.8 102.4)">DVDDL</text>
<text x="173.4" y="102.4" transform="rotate(-90 173.4 102.4)">DVDDL</text>
<text x="175.9" y="102.4" transform="rotate(-90 175.9 102.4)">DVDDL</text>
<text x="181" y="102.4" transform="rotate(-90 181 102.4)">AVDDL</text>
<text x="183.5" y="102.4" transform="rotate(-90 183.5 102.4)">AVDDL</text>
<text x="188.6" y="106.7" transform="rotate(-90 188.6 106.7)">AVDDL_PLL</text>
<text x="138.2" y="113.7">TX_EN</text>
<text x="138.2" y="108.6">MDIO</text>
<text x="185.9" y="111.2">LDO_O</text>
<text x="138.2" y="116.2">TXD0</text>
<text x="138.2" y="118.8">TXD1</text>
<text x="138.2" y="121.3">TXD2</text>
<text x="138.2" y="123.9">TXD3</text>
<text x="312.9" y="124.4">GND</text>
<text x="335.7" y="124.4">GND</text>
<text x="138.2" y="126.4">GTX_CLK</text>
<text x="138.2" y="131.5">RX_DV/CLK125_EN</text>
<text x="183.6" y="126.4">TXRXM_D</text>
<text x="183.9" y="128.9">TXRXP_D</text>
<text x="138.2" y="136.6">RXD1/MODE1</text>
<text x="138.2" y="134">RXD0/MODE0</text>
<text x="183.6" y="134">TXRXM_C</text>
<text x="183.9" y="136.6">TXRXP_C</text>
<text x="138.2" y="141.6">RXD3/MODE3</text>
<text x="138.2" y="139.1">RXD2/MODE2</text>
<text x="183.6" y="141.6">TXRXM_B</text>
<text x="138.2" y="149.3">LED2/PHYAD1</text>
<text x="138.2" y="144.2">RX_CLK/PHYAD2</text>
<text x="183.6" y="149.3">TXRXM_A</text>
<text x="183.9" y="144.2">TXRXP_B</text>
<text x="138.2" y="151.8">LED1/PHAD0/PME_N1</text>
<text x="138.2" y="154.3">INT_N/PME_N2</text>
<text x="183.9" y="151.8">TXRXP_A</text>
<text x="138.2" y="159.4">CLK125_NDO/LED_MODE</text>
<text x="138.2" y="162">RESET_N</text>
<text x="189.5" y="162">XO</text>
<text x="190.4" y="159.4">XI</text>
<text x="165.7" y="165.4" transform="rotate(-90 165.7 165.4)">VSS</text>
<text x="168.3" y="165.4" transform="rotate(-90 168.3 165.4)">PAD_GND</text>
<text x="175.9" y="165.4" transform="rotate(-90 175.9 165.4)">ISET</text>
<text x="140.4" y="169.6">KSZ9031RNXCA</text>
<text x="83.3" y="179.7">GND</text>
<text x="165.8" y="186.7">GND</text>
<text x="207.7" y="199.4">GND</text>
<text x="254.1" y="199.4">GND</text>
</g>
<g font-size="1.8" fill="#a90000">
<text x="221.8" y="48.7">1</text>
<text x="229.4" y="48.7">2</text>
<text x="94.8" y="55.7">1</text>
<text x="102.4" y="55.7">2</text>
<text x="224.3" y="77.3">1</text>
<text x="231.9" y="77.3">2</text>
<text x="144.5" y="93.7" transform="rotate(-90 144.5 93.7)">40</text>
<text x="147.1" y="93.7" transform="rotate(-90 147.1 93.7)">34</text>
<text x="149.6" y="93.7" transform="rotate(-90 149.6 93.7)">16</text>
<text x="154.7" y="93.7" transform="rotate(-90 154.7 93.7)">12</text>
<text x="157.2" y="93.2" transform="rotate(-90 157.2 93.2)">1</text>
<text x="162.3" y="93.7" transform="rotate(-90 162.3 93.7)">39</text>
<text x="164.8" y="93.7" transform="rotate(-90 164.8 93.7)">30</text>
<text x="167.4" y="93.7" transform="rotate(-90 167.4 93.7)">26</text>
<text x="169.9" y="93.7" transform="rotate(-90 169.9 93.7)">23</text>
<text x="172.5" y="93.7" transform="rotate(-90 172.5 93.7)">18</text>
<text x="175" y="93.7" transform="rotate(-90 175 93.7)">14</text>
<text x="180.1" y="93.2" transform="rotate(-90 180.1 93.2)">9</text>
<text x="182.6" y="93.2" transform="rotate(-90 182.6 93.2)">4</text>
<text x="187.7" y="93.7" transform="rotate(-90 187.7 93.7)">44</text>
<text x="133.6" y="105.2">36</text>
<text x="133.6" y="107.7">37</text>
<text x="133.6" y="112.8">25</text>
<text x="194.6" y="110.3">43</text>
<text x="133.6" y="115.4">19</text>
<text x="133.6" y="117.9">20</text>
<text x="133.6" y="120.4">21</text>
<text x="133.6" y="123">22</text>
<text x="133.6" y="125.5">24</text>
<text x="194.6" y="125.5">11</text>
<text x="133.6" y="130.6">33</text>
<text x="194.6" y="128.1">10</text>
<text x="133.6" y="135.7">31</text>
<text x="133.6" y="133.1">32</text>
<text x="195.1" y="135.7">7</text>
<text x="195.1" y="133.1">8</text>
<text x="133.6" y="140.8">27</text>
<text x="133.6" y="138.2">28</text>
<text x="133.6" y="143.3">35</text>
<text x="195.1" y="143.3">5</text>
<text x="195.1" y="140.8">6</text>
<text x="133.6" y="148.4">15</text>
<text x="195.1" y="148.4">3</text>
<text x="133.6" y="150.9">17</text>
<text x="133.6" y="153.5">38</text>
<text x="195.1" y="150.9">2</text>
<text x="133.6" y="158.5">41</text>
<text x="133.6" y="161.1">42</text>
<text x="194.6" y="161.1">45</text>
<text x="194.6" y="158.5">46</text>
<text x="164.8" y="169.9" transform="rotate(-90 164.8 169.9)">29</text>
<text x="167.4" y="169.9" transform="rotate(-90 167.4 169.9)">49</text>
<text x="175" y="169.9" transform="rotate(-90 175 169.9)">48</text>
</g>
<g font-size="1.8" fill="#0f0f0f">
<text x="317.5" y="55">ETH1_P</text>
<text x="317.5" y="65.2">ETH2_P</text>
<text x="317.5" y="60.1">ETH1_N</text>
<text x="317.5" y="70.3">ETH2_N</text>
<text x="317.5" y="75.3">ETH3_P</text>
<text x="317.5" y="80.4">ETH3_N</text>
<text x="317.5" y="85.5">ETH4_P</text>
<text x="317.5" y="90.6">ETH4_N</text>
<text x="317.5" y="98.2">ETH_LED1</text>
<text x="317.5" y="107.1">ETH_LED2</text>
<text x="208.5" y="125.5">ETH4_N</text>
<text x="208.6" y="128">ETH4_P</text>
<text x="208.5" y="133.1">ETH3_N</text>
<text x="208.6" y="135.7">ETH3_P</text>
<text x="208.5" y="140.7">ETH2_N</text>
<text x="208.6" y="143.3">ETH2_P</text>
<text x="111.8" y="148.4">ETH_LED2</text>
<text x="208.5" y="148.4">ETH1_N</text>
<text x="111.8" y="150.9">ETH_LED1</text>
<text x="208.6" y="150.9">ETH1_P</text>
<text x="207" y="158.5">PHY_CLK</text>
<text x="244.5" y="185.8">PHY_CLK</text>
<text x="37.5" y="273.5">ETH_LED1</text>
<text x="37.5" y="277.3">ETH_LED2</text>
</g>
<g font-size="1.4" fill="#a90000">
<text x="340.8" y="55">11</text>
<text x="340.8" y="57.6">12</text>
<text x="340.8" y="60.1">10</text>
<text x="341.2" y="65.2">4</text>
<text x="341.2" y="70.3">5</text>
<text x="341.2" y="67.7">6</text>
<text x="341.2" y="77.9">1</text>
<text x="341.2" y="75.3">3</text>
<text x="341.2" y="80.4">2</text>
<text x="341.2" y="88">7</text>
<text x="341.2" y="85.5">8</text>
<text x="340.8" y="95.7">14</text>
<text x="341.2" y="90.6">9</text>
<text x="340.8" y="98.2">13</text>
<text x="340.8" y="107.1">15</text>
<text x="340.8" y="104.6">16</text>
<text x="340.8" y="116">S1</text>
<text x="341.7" y="116">2</text>
</g>
<g font-size="1.4" fill="#006464">
<text x="345.2" y="55.8">TRD1+</text>
<text x="345.2" y="58.3">TRCT1</text>
<text x="345.2" y="60.9">TRD1-</text>
<text x="345.2" y="65.9">TRD2+</text>
<text x="345.2" y="71">TRD2-</text>
<text x="345.2" y="68.5">TRCT2</text>
<text x="345.2" y="76.1">TRD3+</text>
<text x="345.2" y="78.6">TRCT3</text>
<text x="345.2" y="81.2">TRD3-</text>
<text x="345.2" y="88.8">TRCT4</text>
<text x="345.2" y="86.3">TRD4+</text>
<text x="345.2" y="91.3">TRD4-</text>
<text x="345.2" y="116.7">SHIELD</text>
</g>
<g font-size="1.4" fill="#840000">
<text x="353.1" y="97.2">GREEN</text>
<text x="353.1" y="106.1">GREEN</text>
</g>
</svg>
